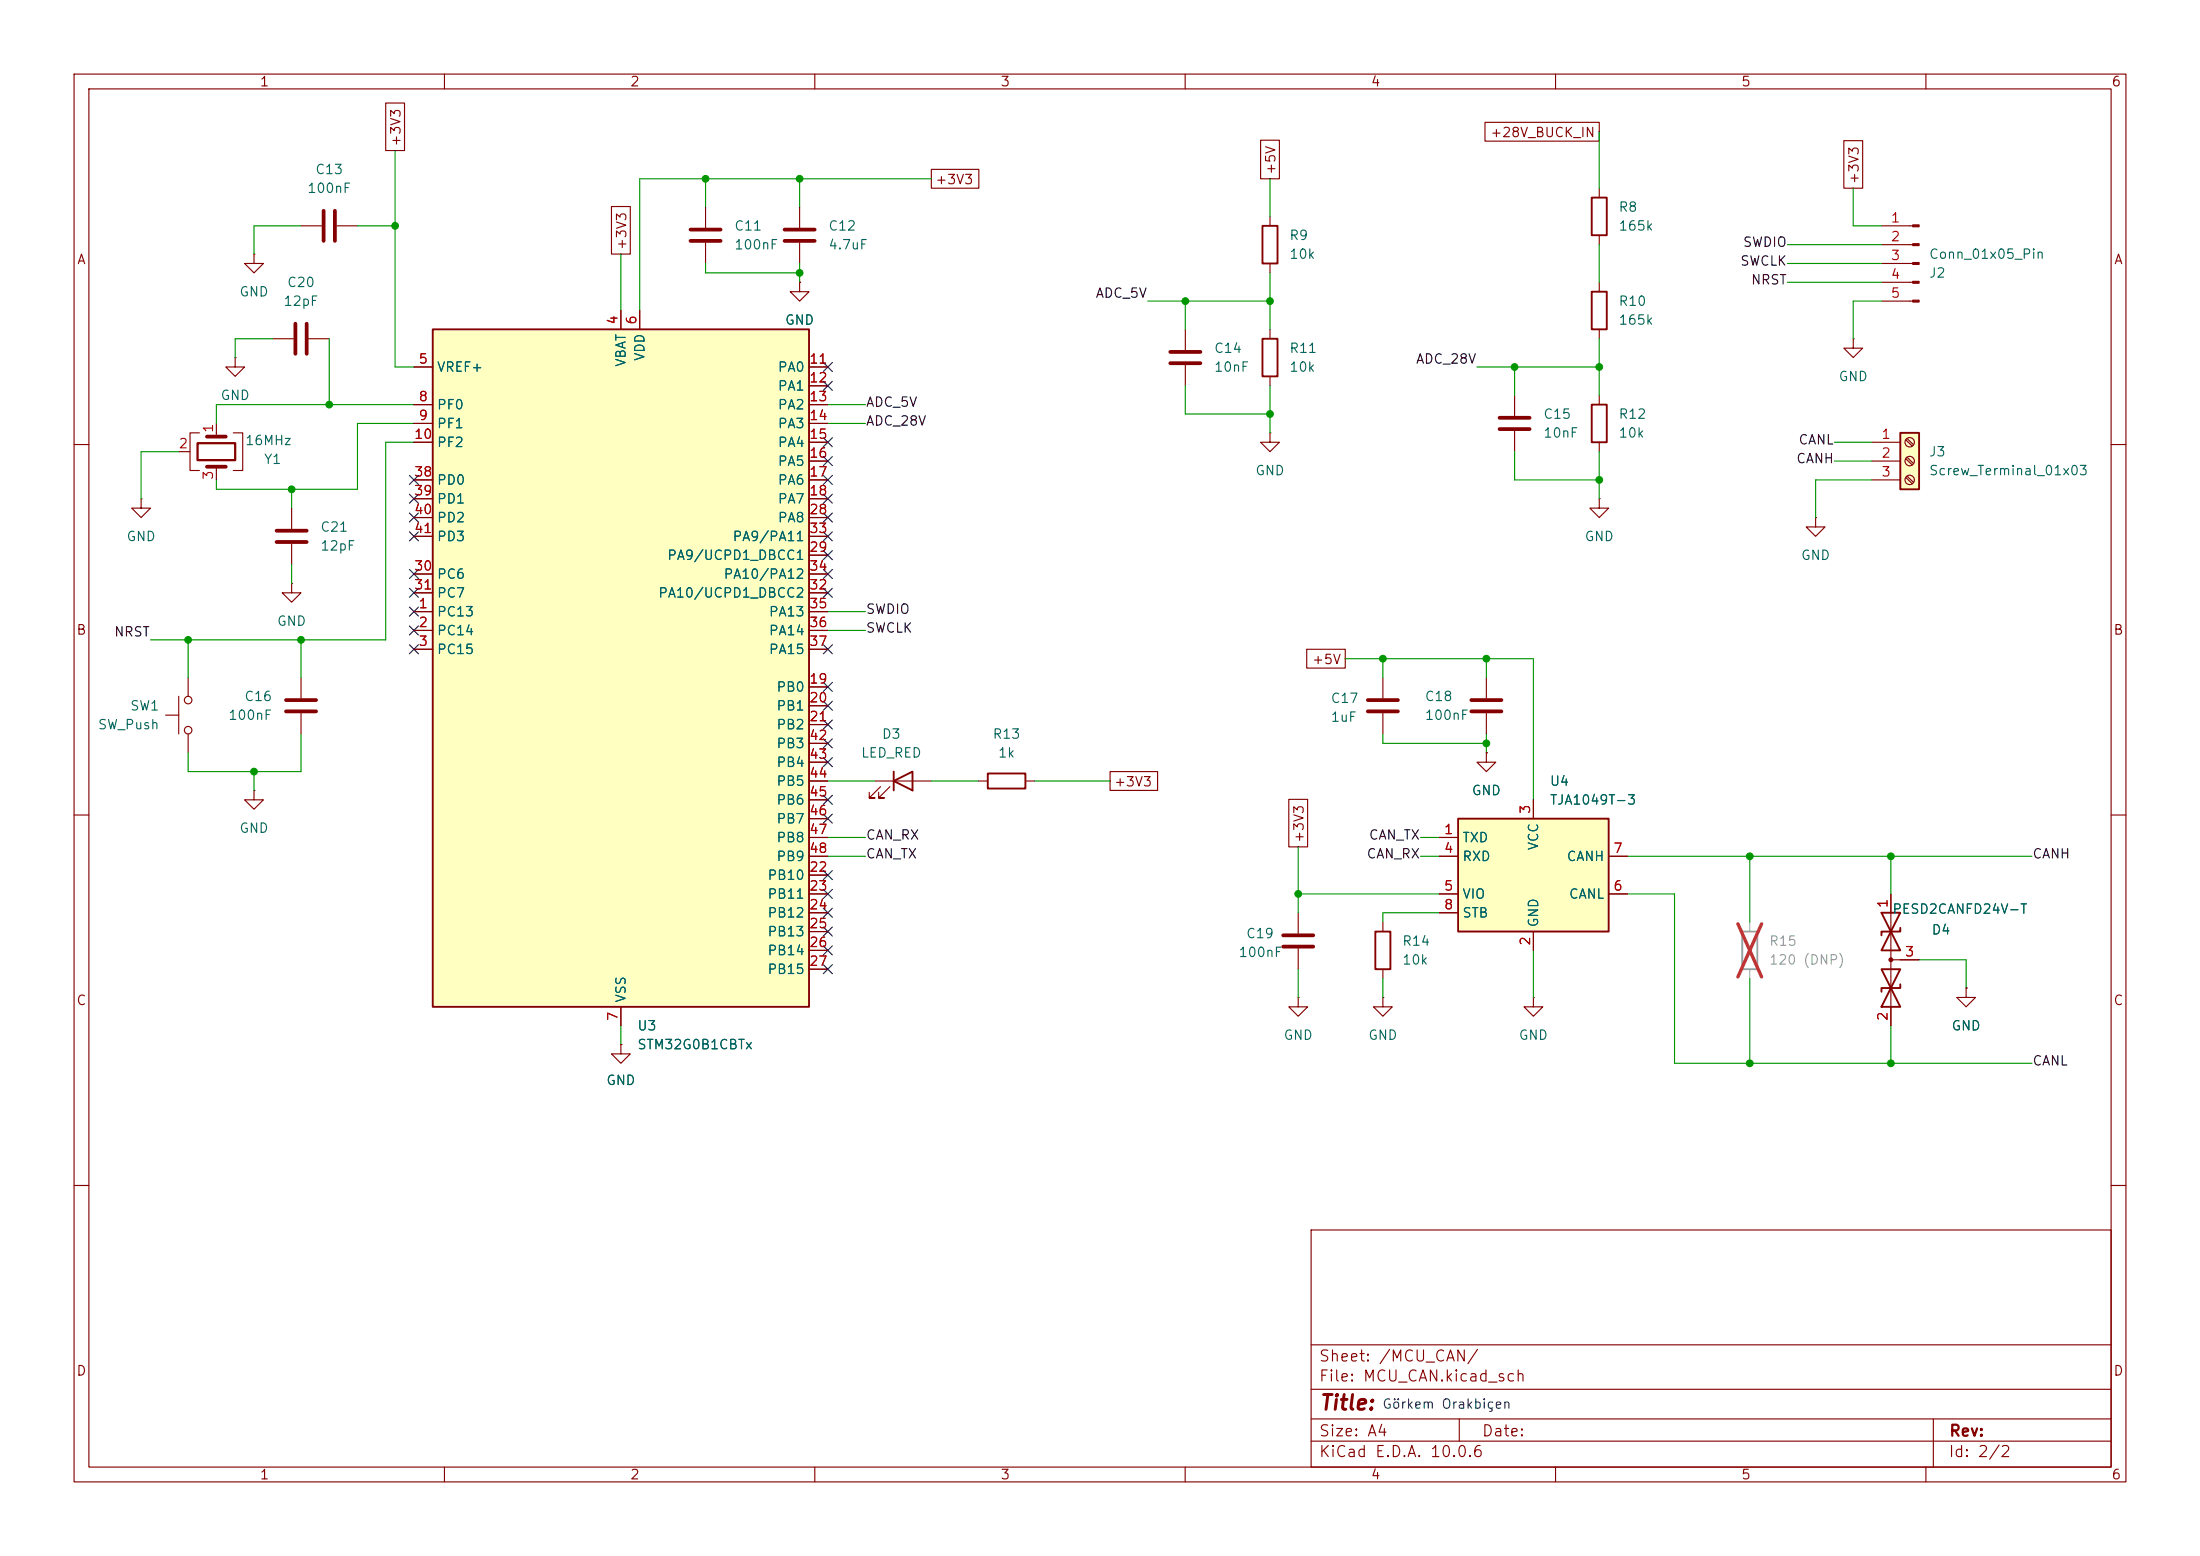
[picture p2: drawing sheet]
<svg xmlns="http://www.w3.org/2000/svg" width="297mm" height="210mm" viewBox="0 0 297 210" stroke-linecap="round" stroke-linejoin="round" font-family="sans-serif">
<g fill="none" stroke="#840000" stroke-width=".15">
<path d="M10 10h277v190h-277zM12 12h273v186h-273zM60 10v2M110 10v2M160 10v2M210 10v2M260 10v2M171.4 58.4v1.3h1.3l-1.3 1.3-1.2-1.3h1.2M171.4 58.4h.1M10 60h2M285 60h2M10 110h2"/>
<path d="M200.7 101.6v1.3h1.2l-1.2 1.2-1.3-1.2h1.3M200.7 101.6h.1M285 110h2M10 160h2M177 166h108v32h-108zM285 160h2M60 198v2M110 198v2M160 198v2M177 194.5h108M177 191.5h108M177 187.5h108"/>
<path d="M177 181.5h108M197 191.5v3M210 198v2M260 198v2M261 191.5v6.5"/>
</g>
<path d="M196.8 110.5h20.4v15.2h-20.4z" fill="#ffffc2"/>
<path d="M170.4 30.5h2.1v5.1h-2.1zM214.9 54.6h2v5.1h-2zM196.8 110.5h20.4v15.2h-20.4zM185.7 125.7h2v5.1h-2zM254 123.2l2.5 5.1h-2.5l2.5-5.1zM254 130.8l2.5 5.1h-2.5l2.5-5.1zM256.5 125.2v.5h-2.5v.5M256.5 132.8v.6h-2.5v.5" fill="none" stroke="#840000" stroke-width=".25"/>
<g fill="none" stroke="#840000" stroke-width=".15">
<path d="M40.6 30.5h2.8M45.5 30.5h2.8M171.4 29.2v1.3M171.4 35.6v1.2M254 30.5h4.2M254 33h4.2M254 35.6h4.2M254 38.1h4.2M36.8 45.7h2.8M41.7 45.7h2.7M160 44.5v2.7M160 49.3v2.8"/>
<path d="M204.5 53.3v2.8M204.5 58.2v2.8M215.9 53.3v1.3M215.9 59.7v1.3M250.2 45.7v1.3h1.3l-1.3 1.3-1.3-1.3h1.3M250.2 45.7h.1M254 40.6h4.2M39.4 68.6v2.8M39.4 73.4v2.8M215.9 67.3v1.3h1.3l-1.3 1.3-1.3-1.3h1.3M215.9 67.3h.1M245.1 69.9v1.2h1.3l-1.3 1.3-1.3-1.3h1.3"/>
<path d="M245.1 69.9h.1M186.7 91.4v2.8M186.7 96.3v2.8M200.7 91.4v2.8M200.7 96.3v2.8M194.3 113h2.5M194.3 115.6h2.5M207 108v2.5M217.2 115.6h2.5M175.3 134.6v1.3h1.2l-1.2 1.3-1.3-1.3h1.3M175.3 134.6h.1M175.3 123.2v2.8"/>
<path d="M175.3 128v2.8M186.7 134.6v1.3h1.3l-1.3 1.3-1.3-1.3h1.3M186.7 134.6h.1M186.7 124.5v1.2M186.7 130.8v1.3M194.3 120.7h2.5M194.3 123.2h2.5M207 134.6v1.3h1.3l-1.3 1.3-1.3-1.3h1.3M207 134.6h.1M207 125.7v2.6M217.2 120.7h2.5M255.3 129.5h3.8"/>
<path d="M255.3 120.7v17.7"/>
</g>
<g fill="none" stroke="#840000" stroke-width=".51">
<path d="M43.7 28.4v4.1M45.2 28.4v4.1M39.9 43.7v4.1M41.4 43.7v4.1M158 47.5h4.1M158 49h4.1M202.4 56.4h4.1M202.4 57.9h4.1M37.3 71.6h4.1M37.3 73.2h4.1M184.7 94.5h4M184.7 96h4"/>
<path d="M198.6 94.5h4.1M198.6 96h4.1M173.2 126.2h4.1M173.2 127.8h4.1"/>
</g>
<g fill="#840000" stroke="#840000" stroke-width=".15">
<path d="M258.2 30.4h.9v.2h-.9z"/>
<path d="M258.2 32.9h.9v.2h-.9z"/>
<path d="M258.2 35.4h.9v.3h-.9z"/>
<path d="M258.2 38h.9v.2h-.9z"/>
<path d="M258.2 40.5h.9v.3h-.9z"/>
<circle cx="255.3" cy="129.5" r=".25"/>
</g>
<path d="M256.5 58.4h2.6v7.6h-2.6z" fill="#ffffc2"/>
<path d="M214.9 26.7h2v5.1h-2zM214.9 39.4h2v5.1h-2zM170.4 45.7h2.1v5.1h-2.1zM256.5 58.4h2.6v7.6h-2.6zM120.6 105.4l2.6-1.3v2.6zM120.6 104.1v2.6M133.3 104.4h5.1v2h-5.1z" fill="none" stroke="#840000" stroke-width=".25"/>
<g fill="none" stroke="#840000" stroke-width=".15">
<path d="M34.3 34.3v1.3h1.3l-1.3 1.2-1.3-1.2h1.3M34.3 34.3h.1M107.9 27.9v2.8M107.9 32.8v2.8M215.9 25.4v1.3M215.9 31.8v1.2M215.9 38.1v1.3M26.9 58.4h-1.2v5.1h1.2M29.2 57.2v1.7M31.5 58.4h1.3v5.1h-1.3M31.7 48.3v1.2h1.3l-1.3 1.3-1.2-1.3h1.2M31.7 48.3h.1"/>
<path d="M171.4 44.5v1.2M171.4 50.8v1.3M215.9 44.5v1.2M252.7 59.7h3.8M257.3 59.4l.8 .8M257.5 59.2l.8 .8M19 67.3v1.3h1.3l-1.3 1.3-1.2-1.3h1.2M19 67.3h.1M24.1 61h1.6M29.2 63v1.8M39.4 78.7v1.3h1.2l-1.2 1.3-1.3-1.3h1.3M39.4 78.7h.1"/>
<path d="M252.7 62.2h3.8M252.7 64.8h3.8M257.3 61.9l.8 .8M257.3 64.4l.8 .9M257.5 61.7l.8 .9M257.5 64.3l.8 .8M22.4 96.5h1.7M24.1 94v5.1M25.4 91.4v2.6M25.4 99.1v2.5M40.6 91.4v2.8M40.6 96.3v2.8"/>
<path d="M34.3 106.7v1.3h1.3l-1.3 1.2-1.3-1.2h1.3M34.3 106.7h.1M118.1 105.4h7.6M118.9 106.2l-1.6 1.5h.8h-.8v-.8M120.1 106.2l-1.5 1.5h.8h-.8v-.8M132.1 105.4h1.2M138.4 105.4h1.3M265.4 133.4v1.2h1.3l-1.3 1.3-1.2-1.3h1.2M265.4 133.4h.1"/>
<circle cx="257.8" cy="59.7" r=".63"/>
<circle cx="257.8" cy="62.2" r=".63"/>
<circle cx="257.8" cy="64.8" r=".63"/>
<circle cx="25.4" cy="94.5" r=".51"/>
<circle cx="25.4" cy="98.6" r=".51"/>
</g>
<path d="M235.2 125.7h2v5.1h-2z" fill="none" stroke="#a1a1a1" stroke-width=".25"/>
<path d="M236.2 124.5v1.2M236.2 130.8v1.3" fill="none" stroke="#a1a1a1" stroke-width=".15"/>
<path d="M234.6 124.7l3.2 7.2M237.8 124.7l-3.2 7.2" fill="none" stroke="#e12e31" stroke-width=".46"/>
<path d="M105.9 31h4.1M105.9 32.5h4.1M27.9 58.9h2.6M27.9 63h2.6M38.6 96h4.1M38.6 94.5h4.1" fill="none" stroke="#840000" stroke-width=".51"/>
<path d="M26.7 59.8h5v2.3h-5z" fill="none" stroke="#840000" stroke-width=".3"/>
<path d="M58.4 44.5h50.8v91.4h-50.8z" fill="#ffffc2"/>
<path d="M58.4 44.5h50.8v91.4h-50.8z" fill="none" stroke="#840000" stroke-width=".25"/>
<g fill="none" stroke="#840000" stroke-width=".15">
<path d="M52.1 13.9h2.5v6.4h-2.5zM170.2 18.9h2.5v5.2h-2.5zM200.5 16.5h15.4v2.6h-15.4zM248.9 19h2.6v6.4h-2.6zM82.5 27.9h2.6v6.4h-2.6zM95.2 27.9v2.8M95.2 32.8v2.8M107.9 38.1v1.3h1.3l-1.3 1.2-1.2-1.2h1.2M107.9 38.1h.1M125.7 22.9h6.4v2.5h-6.4zM55.9 49.5h2.5M55.9 54.6h2.5"/>
<path d="M55.9 57.2h2.5M55.9 59.7h2.5M83.8 41.9v2.6M86.4 41.9v2.6M109.2 49.5h2.6M109.2 54.6h2.6M109.2 57.2h2.6M109.2 59.7h2.6M109.2 52.1h2.6M55.9 64.8h2.5M55.9 67.3h2.5M55.9 69.9h2.5"/>
<path d="M55.9 77.5h2.5M55.9 72.4h2.5M109.2 62.2h2.6M109.2 64.8h2.6M109.2 67.3h2.6M109.2 69.9h2.6M109.2 74.9h2.6M109.2 77.5h2.6M109.2 72.4h2.6M55.9 82.6h2.5M55.9 85.1h2.5M55.9 87.6h2.5"/>
<path d="M55.9 80h2.5M109.2 82.6h2.6M109.2 85.1h2.6M109.2 87.6h2.6M109.2 92.7h2.6M109.2 95.3h2.6M109.2 97.8h2.6M109.2 80h2.6M176.4 87.6h5.2v2.6h-5.2zM109.2 118.1h2.6M109.2 100.3h2.6M109.2 102.9h2.6"/>
<path d="M109.2 105.4h2.6M109.2 108h2.6M109.2 110.5h2.6M109.2 113h2.6M109.2 115.6h2.6M149.9 104.1h6.4v2.6h-6.4zM174 107.9h2.5v6.4h-2.5zM194.3 113h2.5M194.3 115.6h2.5M200.7 101.6h.1M207 108v2.5M217.2 115.6h2.5"/>
<path d="M83.8 135.9v2.5M109.2 120.7h2.6M109.2 123.2h2.6M109.2 125.7h2.6M109.2 128.3h2.6M109.2 130.8h2.6M194.3 120.7h2.5M194.3 123.2h2.5M207 125.7v2.6M217.2 120.7h2.5M255.3 120.7v2.5M255.3 135.9v2.5"/>
<path d="M256.5 129.5h2.6M265.4 133.4h.1M83.8 141v1.2h1.3l-1.3 1.3-1.3-1.3h1.3M83.8 141h.1"/>
</g>
<path d="M93.2 31h4.1M93.2 32.5h4.1" fill="none" stroke="#840000" stroke-width=".51"/>
<g fill="none" stroke="#009600" stroke-width=".15">
<path d="M215.9 17.8v7.6M40.6 30.5h-6.3v3.8M48.3 30.5h5M53.3 20.3v29.2h2.6M83.8 34.3v7.6M95.2 35.6v1.2h12.7M95.2 24.1v3.8M107.9 24.1v3.8M107.9 35.6v2.5M125.7 24.1h-39.3v17.8M171.4 24.1v5.1M171.4 36.8v7.7"/>
<path d="M215.9 33v5.1M241.3 38.1h12.7M241.3 35.6h12.7M241.3 33h12.7M250.2 25.4v5.1h3.8M36.8 45.7h-5.1v2.6M44.4 45.7v8.9M55.9 57.2h-7.6v8.8h-19.1v-1.2M55.9 54.6h-26.7v2.6M55.9 59.7h-3.8v26.7h-31.8M111.8 57.2h5M111.8 54.6h5"/>
<path d="M154.9 40.6h16.5M160 40.6v3.9M160 52.1v3.8h11.4M171.4 52.1v6.3M199.4 49.5h16.5M204.5 49.5v3.8M215.9 45.7v7.6M247.6 59.7h5.1M254 40.6h-3.8v5.1M24.1 61h-5.1v6.3M39.4 66v2.6M39.4 76.2v2.5"/>
<path d="M204.5 61v3.8h11.4M215.9 61v6.3M247.6 62.2h5.1M252.7 64.8h-7.6v5.1M25.4 86.4v5M40.6 99.1v5h-15.2v-2.5M40.6 86.4v5M111.8 85.1h5M111.8 82.6h5M181.6 88.9h25.4v19.1M186.7 88.9v2.5M186.7 99.1v1.2h14"/>
<path d="M200.7 88.9v2.5M200.7 99.1v2.5M34.3 104.1v2.6M111.8 115.6h5M111.8 105.4h6.3M111.8 113h5M125.7 105.4h6.4M139.7 105.4h10.2M175.3 114.3v8.9M191.8 115.6h2.5M191.8 113h2.5M219.7 115.6h54.6"/>
<path d="M236.2 115.6v8.9M255.3 115.6v5.1M83.8 138.4v2.6M175.3 130.8v3.8M175.3 120.7h19M186.7 132.1v2.5M194.3 123.2h-7.6v1.3M207 128.3v6.3M219.7 120.7h6.4v22.8h48.2M236.2 132.1v11.4M255.3 138.4v5.1M259.1 129.5h6.3v3.9"/>
</g>
<g fill="none" stroke="#000084" stroke-width=".15">
<path d="M111.2 51.5l1.2 1.2M111.2 48.9l1.2 1.2M111.2 59.1l1.2 1.2M112.4 51.5l-1.2 1.2M112.4 48.9l-1.2 1.2M112.4 59.1l-1.2 1.2M55.3 66.7l1.2 1.2M55.3 76.9l1.2 1.2M55.3 79.4l1.2 1.2M55.3 71.8l1.2 1.2M55.3 69.2l1.2 1.3M55.3 64.2l1.2 1.2"/>
<path d="M56.5 66.7l-1.2 1.2M56.5 76.9l-1.2 1.2M56.5 79.4l-1.2 1.2M56.5 71.8l-1.2 1.2M56.5 69.2l-1.2 1.3M56.5 64.2l-1.2 1.2M111.2 76.9l1.2 1.2M111.2 69.2l1.2 1.3M111.2 71.8l1.2 1.2M111.2 74.3l1.2 1.2M111.2 79.4l1.2 1.2M111.2 66.7l1.2 1.2"/>
<path d="M111.2 61.6l1.2 1.2M111.2 64.2l1.2 1.2M112.4 76.9l-1.2 1.2M112.4 69.2l-1.2 1.3M112.4 71.8l-1.2 1.2M112.4 74.3l-1.2 1.2M112.4 79.4l-1.2 1.2M112.4 66.7l-1.2 1.2M112.4 61.6l-1.2 1.2M112.4 64.2l-1.2 1.2M55.3 87l1.2 1.2M55.3 81.9l1.2 1.3"/>
<path d="M55.3 84.5l1.2 1.2M56.5 87l-1.2 1.2M56.5 81.9l-1.2 1.3M56.5 84.5l-1.2 1.2M111.2 97.2l1.2 1.2M111.2 99.7l1.2 1.2M111.2 87l1.2 1.2M111.2 94.6l1.2 1.3M111.2 92.1l1.2 1.2M112.4 97.2l-1.2 1.2M112.4 99.7l-1.2 1.2M112.4 87l-1.2 1.2"/>
<path d="M112.4 94.6l-1.2 1.3M112.4 92.1l-1.2 1.2M111.2 107.3l1.2 1.3M111.2 102.3l1.2 1.2M111.2 109.9l1.2 1.2M111.2 117.5l1.2 1.2M112.4 107.3l-1.2 1.3M112.4 102.3l-1.2 1.2M112.4 109.9l-1.2 1.2M112.4 117.5l-1.2 1.2M111.2 120l1.2 1.3M111.2 130.2l1.2 1.2"/>
<path d="M111.2 125.1l1.2 1.2M111.2 127.7l1.2 1.2M111.2 122.6l1.2 1.2M112.4 120l-1.2 1.3M112.4 130.2l-1.2 1.2M112.4 125.1l-1.2 1.2M112.4 127.7l-1.2 1.2M112.4 122.6l-1.2 1.2"/>
</g>
<g fill="#009600" stroke="#009600" stroke-width=".14">
<circle cx="200.7" cy="88.9" r=".46"/>
<circle cx="175.3" cy="120.7" r=".46"/>
<circle cx="186.7" cy="88.9" r=".46"/>
<circle cx="204.5" cy="49.5" r=".46"/>
<circle cx="215.9" cy="49.5" r=".46"/>
<circle cx="215.9" cy="64.8" r=".46"/>
<circle cx="160" cy="40.6" r=".46"/>
<circle cx="171.4" cy="55.9" r=".46"/>
<circle cx="171.4" cy="40.6" r=".46"/>
<circle cx="200.7" cy="100.3" r=".46"/>
<circle cx="236.2" cy="143.5" r=".46"/>
<circle cx="255.3" cy="115.6" r=".46"/>
<circle cx="255.3" cy="143.5" r=".46"/>
<circle cx="236.2" cy="115.6" r=".46"/>
<circle cx="53.3" cy="30.5" r=".46"/>
<circle cx="44.4" cy="54.6" r=".46"/>
<circle cx="39.4" cy="66" r=".46"/>
<circle cx="25.4" cy="86.4" r=".46"/>
<circle cx="40.6" cy="86.4" r=".46"/>
<circle cx="34.3" cy="104.1" r=".46"/>
<circle cx="95.2" cy="24.1" r=".46"/>
<circle cx="107.9" cy="36.8" r=".46"/>
<circle cx="107.9" cy="24.1" r=".46"/>
</g>
<text font-size="2" fill="#840000" x="178" y="190.8">Title:</text>
<g font-size="1.5" fill="#840000">
<text x="178" y="184.1">Sheet: /MCU_CAN/</text>
<text x="178" y="186.8">File: MCU_CAN.kicad_sch</text>
<text x="178" y="197">KiCad E.D.A. 10.0.6</text>
<text x="178" y="194.2">Size: A4</text>
<text x="200" y="194.2">Date:</text>
<text x="263" y="197">Id: 2/2</text>
<text x="263" y="194.2">Rev:</text>
</g>
<g font-size="1.3" fill="#840000">
<text x="35" y="12">1</text>
<text x="85" y="12">2</text>
<text x="135" y="12">3</text>
<text x="185" y="12">4</text>
<text x="235" y="12">5</text>
<text x="285" y="12">6</text>
<text x="54.4" y="19.9" transform="rotate(-90 54.4 19.9)">+3V3</text>
<text x="172.5" y="23.7" transform="rotate(-90 172.5 23.7)">+5V</text>
<text x="201.1" y="18.8">+28V_BUCK_IN</text>
<text x="126.2" y="25.2">+3V3</text>
<text x="251.2" y="25" transform="rotate(-90 251.2 25)">+3V3</text>
<text x="10.3" y="36">A</text>
<text x="84.9" y="33.8" transform="rotate(-90 84.9 33.8)">+3V3</text>
<text x="285.3" y="36">A</text>
<text x="10.2" y="86">B</text>
<text x="177" y="90">+5V</text>
<text x="285.2" y="86">B</text>
<text x="150.3" y="106.5">+3V3</text>
<text x="176.3" y="113.9" transform="rotate(-90 176.3 113.9)">+3V3</text>
<text x="10.2" y="136">C</text>
<text x="285.2" y="136">C</text>
<text x="10.2" y="186">D</text>
<text x="285.2" y="186">D</text>
<text x="35" y="200">1</text>
<text x="85" y="200">2</text>
<text x="135" y="200">3</text>
<text x="185" y="200">4</text>
<text x="235" y="200">5</text>
<text x="285" y="200">6</text>
</g>
<g font-size="1.3" fill="#006464">
<text x="42.5" y="23.8">C13</text>
<text x="41.4" y="26.4">100nF</text>
<text x="218.4" y="28.9">R8</text>
<text x="99" y="31.4">C11</text>
<text x="99" y="34">100nF</text>
<text x="111.7" y="31.4">C12</text>
<text x="111.7" y="34">4.7uF</text>
<text x="174" y="32.7">R9</text>
<text x="174" y="35.3">10k</text>
<text x="218.4" y="31.4">165k</text>
<text x="260.3" y="35.3">Conn_01x05_Pin</text>
<text x="32.2" y="40.3">GND</text>
<text x="38.2" y="41.6">12pF</text>
<text x="38.7" y="39.1">C20</text>
<text x="218.4" y="41.6">R10</text>
<text x="260.3" y="37.8">J2</text>
<text x="105.9" y="44.1">GND</text>
<text x="163.8" y="48">C14</text>
<text x="174" y="48">R11</text>
<text x="218.4" y="44.1">165k</text>
<text x="58.9" y="50.5">VREF+</text>
<text x="84.8" y="49.6" transform="rotate(-90 84.8 49.6)">VBAT</text>
<text x="87.3" y="48.8" transform="rotate(-90 87.3 48.8)">VDD</text>
<text x="104.9" y="50.5">PA0</text>
<text x="104.9" y="53">PA1</text>
<text x="163.8" y="50.5">10nF</text>
<text x="174" y="50.5">10k</text>
<text x="248.1" y="51.8">GND</text>
<text x="29.7" y="54.3">GND</text>
<text x="58.9" y="55.6">PF0</text>
<text x="58.9" y="58.1">PF1</text>
<text x="104.9" y="55.6">PA2</text>
<text x="104.9" y="58.1">PA3</text>
<text x="208.3" y="56.8">C15</text>
<text x="208.3" y="59.4">10nF</text>
<text x="218.4" y="56.8">R12</text>
<text x="218.4" y="59.4">10k</text>
<text x="33" y="60.4">16MHz</text>
<text x="35.5" y="62.9">Y1</text>
<text x="58.9" y="60.7">PF2</text>
<text x="58.9" y="65.7">PD0</text>
<text x="104.9" y="60.7">PA4</text>
<text x="104.9" y="63.2">PA5</text>
<text x="104.9" y="65.7">PA6</text>
<text x="169.4" y="64.5">GND</text>
<text x="260.3" y="61.9">J3</text>
<text x="260.3" y="64.5">Screw_Terminal_01x03</text>
<text x="58.9" y="68.3">PD1</text>
<text x="58.9" y="70.8">PD2</text>
<text x="104.9" y="68.3">PA7</text>
<text x="104.9" y="70.8">PA8</text>
<text x="17" y="73.4">GND</text>
<text x="43.2" y="72.1">C21</text>
<text x="43.2" y="74.6">12pF</text>
<text x="58.9" y="73.4">PD3</text>
<text x="90" y="75.9">PA9/UCPD1_DBCC1</text>
<text x="98.8" y="73.4">PA9/PA11</text>
<text x="213.8" y="73.4">GND</text>
<text x="243" y="75.9">GND</text>
<text x="58.9" y="83.5">PC13</text>
<text x="58.9" y="78.4">PC6</text>
<text x="58.9" y="81">PC7</text>
<text x="88.8" y="81">PA10/UCPD1_DBCC2</text>
<text x="97.6" y="78.4">PA10/PA12</text>
<text x="103.7" y="83.5">PA13</text>
<text x="37.3" y="84.8">GND</text>
<text x="58.9" y="86.1">PC14</text>
<text x="58.9" y="88.6">PC15</text>
<text x="103.7" y="86.1">PA14</text>
<text x="103.7" y="88.6">PA15</text>
<text x="32.9" y="94.9">C16</text>
<text x="104.7" y="93.7">PB0</text>
<text x="179.6" y="95.2">C17</text>
<text x="192.3" y="94.9">C18</text>
<text x="13.1" y="98.8">SW_Push</text>
<text x="17.5" y="96.2">SW1</text>
<text x="30.7" y="97.5">100nF</text>
<text x="104.7" y="96.2">PB1</text>
<text x="104.7" y="98.8">PB2</text>
<text x="104.7" y="101.3">PB3</text>
<text x="119" y="100">D3</text>
<text x="133.9" y="100">R13</text>
<text x="179.6" y="97.7">1uF</text>
<text x="192.3" y="97.5">100nF</text>
<text x="104.7" y="103.8">PB4</text>
<text x="104.7" y="106.4">PB5</text>
<text x="116.2" y="102.6">LED_RED</text>
<text x="134.6" y="102.6">1k</text>
<text x="198.6" y="107.6">GND</text>
<text x="209.1" y="106.4">U4</text>
<text x="32.2" y="112.7">GND</text>
<text x="104.7" y="108.9">PB6</text>
<text x="104.7" y="111.5">PB7</text>
<text x="104.7" y="114">PB8</text>
<text x="197.3" y="114">TXD</text>
<text x="209.1" y="108.9">TJA1049T-3</text>
<text x="103.5" y="119.1">PB10</text>
<text x="104.7" y="116.5">PB9</text>
<text x="197.3" y="116.5">RXD</text>
<text x="208" y="114.9" transform="rotate(-90 208 114.9)">VCC</text>
<text x="211.4" y="116.5">CANH</text>
<text x="103.5" y="121.6">PB11</text>
<text x="103.5" y="124.2">PB12</text>
<text x="197.3" y="121.6">VIO</text>
<text x="197.3" y="124.2">STB</text>
<text x="208" y="125.2" transform="rotate(-90 208 125.2)">GND</text>
<text x="211.7" y="121.6">CANL</text>
<text x="255.4" y="123.6">PESD2CANFD24V-T</text>
<text x="103.5" y="126.7">PB13</text>
<text x="103.5" y="129.2">PB14</text>
<text x="103.5" y="131.8">PB15</text>
<text x="167.1" y="129.5">100nF</text>
<text x="168.1" y="126.9">C19</text>
<text x="189.2" y="128">R14</text>
<text x="189.2" y="130.5">10k</text>
<text x="260.7" y="126.4">D4</text>
<text x="84.8" y="135.4" transform="rotate(-90 84.8 135.4)">VSS</text>
<text x="85.9" y="139.4">U3</text>
<text x="85.9" y="141.9">STM32G0B1CBTx</text>
<text x="173.2" y="140.7">GND</text>
<text x="184.6" y="140.7">GND</text>
<text x="204.9" y="140.7">GND</text>
<text x="263.4" y="139.4">GND</text>
<text x="81.8" y="146.8">GND</text>
</g>
<g font-size="1.3" fill="#0f0f0f">
<text x="235.2" y="33.6">SWDIO</text>
<text x="147.8" y="40.5">ADC_5V</text>
<text x="234.8" y="36.2">SWCLK</text>
<text x="236.3" y="38.7">NRST</text>
<text x="191.1" y="49.4">ADC_28V</text>
<text x="116.8" y="57.8">ADC_28V</text>
<text x="116.8" y="55.2">ADC_5V</text>
<text x="242.4" y="62.8">CANH</text>
<text x="242.7" y="60.3">CANL</text>
<text x="116.8" y="83.2">SWDIO</text>
<text x="15.3" y="86.2">NRST</text>
<text x="116.8" y="85.7">SWCLK</text>
<text x="116.8" y="113.6">CAN_RX</text>
<text x="184.7" y="113.6">CAN_TX</text>
<text x="116.8" y="116.2">CAN_TX</text>
<text x="184.4" y="116.2">CAN_RX</text>
<text x="274.3" y="116.2">CANH</text>
<text x="274.3" y="144.1">CANL</text>
</g>
<g font-size="1.3" fill="#a90000">
<text x="255.2" y="30.3">1</text>
<text x="255.2" y="32.9">2</text>
<text x="255.2" y="35.4">3</text>
<text x="255.2" y="38">4</text>
<text x="255.2" y="40.5">5</text>
<text x="83.7" y="43.9" transform="rotate(-90 83.7 43.9)">4</text>
<text x="86.2" y="43.9" transform="rotate(-90 86.2 43.9)">6</text>
<text x="56.4" y="49.4">5</text>
<text x="109.2" y="49.4">11</text>
<text x="109.2" y="51.9">12</text>
<text x="29.1" y="58.5" transform="rotate(-90 29.1 58.5)">1</text>
<text x="55.8" y="59.6">10</text>
<text x="56.4" y="54.5">8</text>
<text x="56.4" y="57">9</text>
<text x="109.2" y="54.5">13</text>
<text x="109.2" y="57">14</text>
<text x="109.2" y="59.6">15</text>
<text x="253.9" y="59.6">1</text>
<text x="24" y="60.8">2</text>
<text x="29.1" y="64.9" transform="rotate(-90 29.1 64.9)">3</text>
<text x="55.8" y="64.6">38</text>
<text x="109.2" y="62.1">16</text>
<text x="109.2" y="64.6">17</text>
<text x="253.9" y="62.1">2</text>
<text x="253.9" y="64.6">3</text>
<text x="55.8" y="67.2">39</text>
<text x="55.8" y="69.7">40</text>
<text x="109.2" y="67.2">18</text>
<text x="109.2" y="69.7">28</text>
<text x="55.8" y="77.3">30</text>
<text x="55.8" y="72.3">41</text>
<text x="109.2" y="74.8">29</text>
<text x="109.2" y="72.3">33</text>
<text x="109.2" y="77.3">34</text>
<text x="55.8" y="79.9">31</text>
<text x="56.4" y="82.4">1</text>
<text x="109.2" y="79.9">32</text>
<text x="109.2" y="82.4">35</text>
<text x="56.4" y="85">2</text>
<text x="56.4" y="87.5">3</text>
<text x="109.2" y="85">36</text>
<text x="109.2" y="87.5">37</text>
<text x="109.2" y="92.6">19</text>
<text x="109.2" y="95.1">20</text>
<text x="109.2" y="97.7">21</text>
<text x="109.2" y="100.2">42</text>
<text x="109.2" y="102.7">43</text>
<text x="109.2" y="105.3">44</text>
<text x="109.2" y="107.8">45</text>
<text x="109.2" y="110.4">46</text>
<text x="109.2" y="112.9">47</text>
<text x="194.8" y="112.9">1</text>
<text x="206.9" y="110" transform="rotate(-90 206.9 110)">3</text>
<text x="109.2" y="118">22</text>
<text x="109.2" y="115.4">48</text>
<text x="194.8" y="115.4">4</text>
<text x="217.7" y="115.4">7</text>
<text x="109.2" y="120.5">23</text>
<text x="109.2" y="123.1">24</text>
<text x="109.2" y="125.6">25</text>
<text x="194.8" y="120.5">5</text>
<text x="194.8" y="123.1">8</text>
<text x="217.7" y="120.5">6</text>
<text x="255.1" y="122.7" transform="rotate(-90 255.1 122.7)">1</text>
<text x="109.2" y="128.1">26</text>
<text x="109.2" y="130.7">27</text>
<text x="206.9" y="127.7" transform="rotate(-90 206.9 127.7)">2</text>
<text x="257.1" y="129.4">3</text>
<text x="83.7" y="137.9" transform="rotate(-90 83.7 137.9)">7</text>
<text x="255.1" y="137.9" transform="rotate(-90 255.1 137.9)">2</text>
</g>
<g font-size="1.3" fill="#989898">
<text x="238.7" y="128">R15</text>
<text x="238.7" y="130.5">120 (DNP)</text>
</g>
<text font-size="1.3" fill="#0000c2" x="186.5" y="190.5">Görkem Orakbiçen</text>
</svg>
